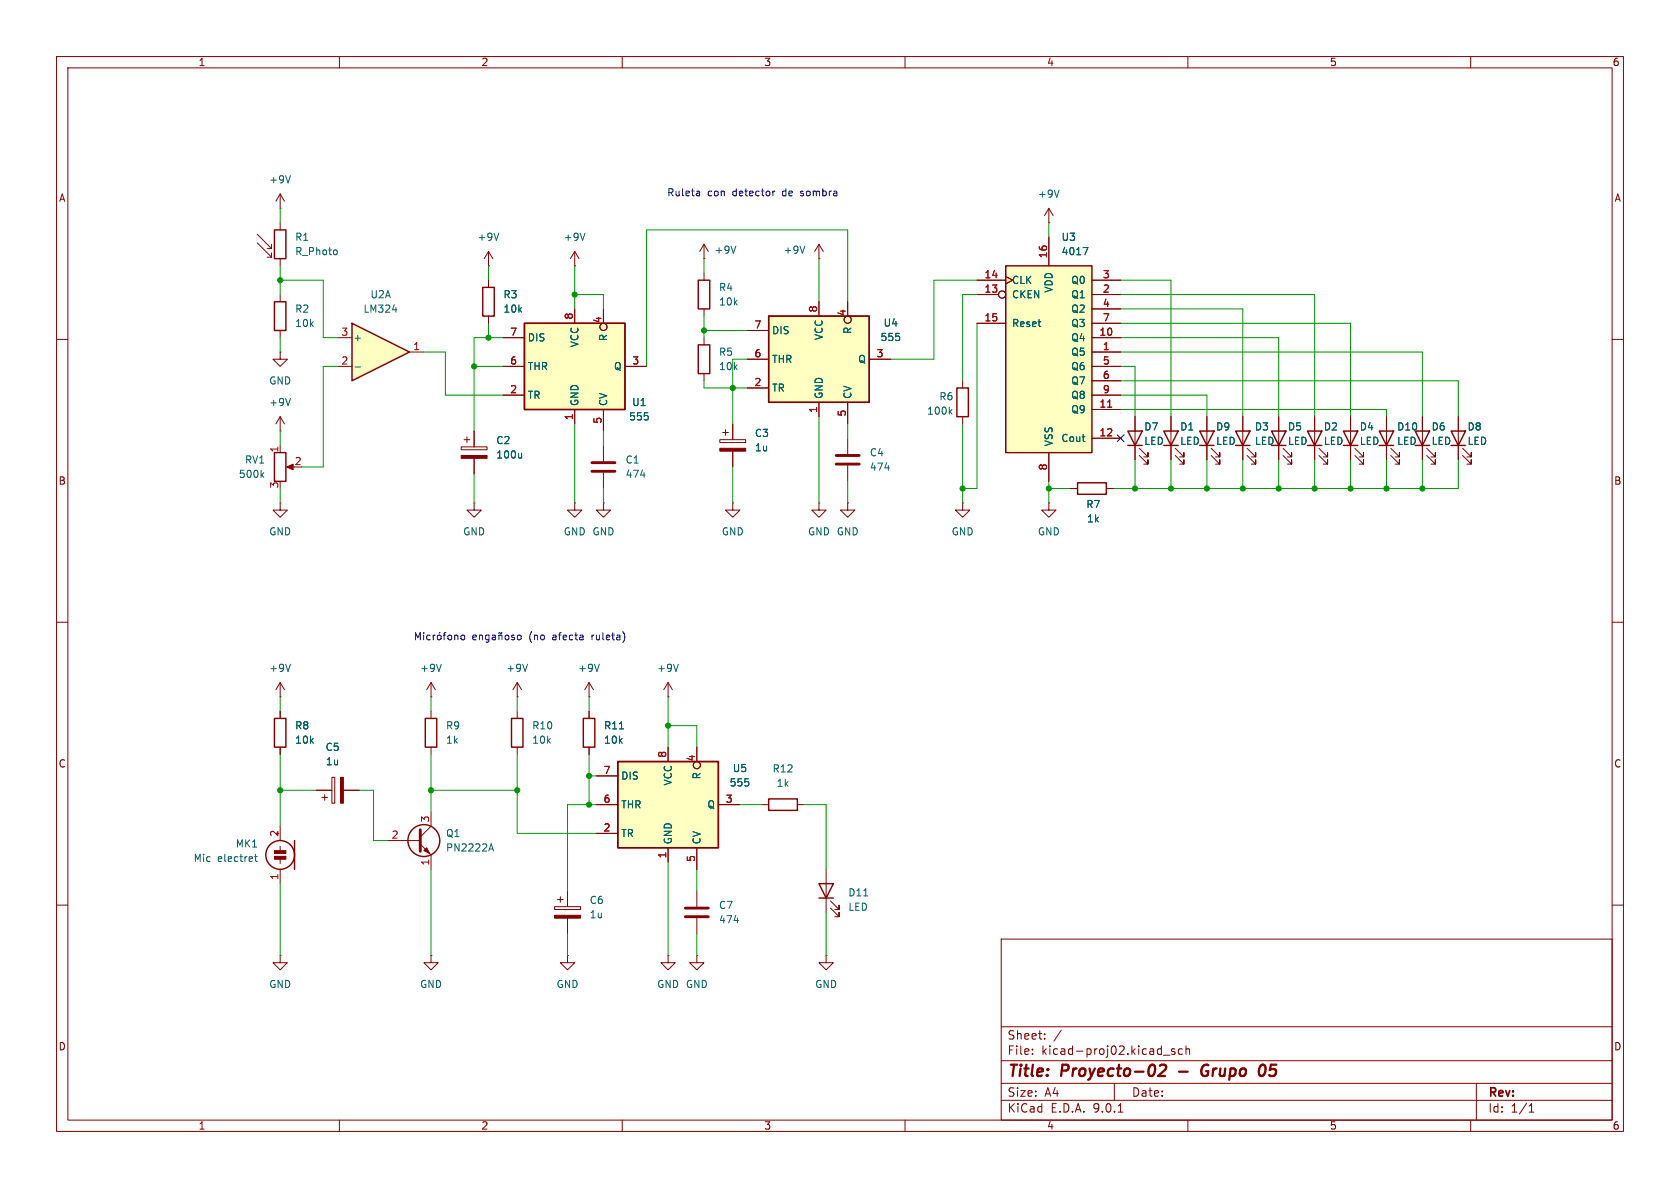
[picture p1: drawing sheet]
<svg xmlns="http://www.w3.org/2000/svg" width="297mm" height="210mm" viewBox="0 0 297 210" stroke-linecap="round" stroke-linejoin="round" font-family="sans-serif">
<g fill="none" stroke="#840000" stroke-width=".18">
<path d="M10 10h277v190h-277zM12 12h273v186h-273zM60 10v2M110 10v2M160 10v2M210 10v2M260 10v2M49.5 52.1v1.2M49.5 58.4v1.3M10 60h2M285 60h2M10 110h2"/>
<path d="M285 110h2M55.9 139.7h2.8M58.7 137.4h.5v4.6h-.5zM60.7 139.7h2.8M56.9 141h1M57.4 140.5v1M10 160h2M177 166h108v32h-108zM285 160h2M60 198v2M110 198v2M160 198v2"/>
<path d="M177 194.5h108M177 191.5h108M177 187.5h108M177 181.5h108M182.5 186.3v.1M182.5 185.5v.1M184.7 183.6v.1M184.7 182.8v.1M187.6 182.1l-1.3 2M197 191.5v3M197.7 196.6h.8M205.7 186.5h1.1"/>
<path d="M207.7 185.5l-.4-.1-.2 .2 .1 .2 .5 .2v.3h-.6M209 185.5l-.4-.1-.3 .3v.4l.2 .2h.5M209.7 185.5l.2-.1 .3 .1 .1 .9M209.7 184.9v1.5M210 198v2M260 198v2M261 191.5v6.5M270.3 196.6h.9M270.3 195.5l.4-.4v1.5"/>
</g>
<path d="M205.1 188.4l.3-.2h.4a.45 .45 0 0 1 .3 .6l-.1 .3-1.3 1.1h1.3M208.4 189.4h1.6M213.2 189.4h.4M213.5 188.2a1.13 1.13 0 0 0-1.1 .7 1.13 1.13 0 0 0 .2 1.2l.3 .1 .5-.1M223.4 188.2l.1 .1a1.54 1.54 0 0 1-.1 1.7" fill="none" stroke="#840000" stroke-width=".4"/>
<path d="M60.2 137.4h.5v4.6h-.5z" fill="#840000" stroke="#840000" stroke-width=".18"/>
<path d="M48.5 53.3h2v5.1h-2z" fill="none" stroke="#840000" stroke-width=".25"/>
<path d="M177.8 47h15.2v33h-15.2z" fill="#ffffc2"/>
<g fill="none" stroke="#840000" stroke-width=".25">
<path d="M48.5 40.6h2v5.1h-2zM177.8 47h15.2v33h-15.2zM169.2 68.6h2v5.1h-2zM199.4 76.2h2.5l-1.2 2.5zM199.4 78.7h2.5M205.7 76.2h2.6l-1.3 2.5zM205.7 78.7h2.6M212.1 76.2h2.5l-1.2 2.5zM212.1 78.7h2.5M190.5 85.3h5.1v2.1h-5.1zM75.2 127h2v5.1h-2zM90.4 127h2.1v5.1h-2.1z"/>
<circle cx="74.9" cy="148.6" r="2.82"/>
</g>
<g fill="none" stroke="#840000" stroke-width=".18">
<path d="M49.5 36.8h.1M49.5 34.3l-.7 1.3M49.5 34.3l.8 1.3M49.5 34.3v2.5M49.5 39.4v1.2M185.4 39.4h.1M185.4 36.8v2.6M185.4 36.8l-.7 1.3M185.4 36.8l.8 1.3M45.5 41.4l2.5 2.5M45.5 42.9l2.5 2.6M47.2 43.9h.8"/>
<path d="M47.2 45.5h.8M48 43.2v.7M48 44.7v.8M49.5 45.7v1.3M172.7 49.5h5.1M172.7 52.1h3.8M172.7 57.2h5.1M177.8 48.9l1.3 .6-1.3 .7M185.4 41.9v5.1M193 49.5h5.1M193 52.1h5.1M193 57.2h5.1"/>
<path d="M193 54.6h5.1M193 59.7h5.1M127.3 77.7h4.5v.5h-4.5zM127.8 76.5h1M128.3 75.9v1.1M129.5 74.9v2.8M129.5 79.8v2.8M149.9 77.5v2.8M170.2 67.3v1.3M170.2 73.7v1.2M193 62.2h5.1M193 64.8h5.1"/>
<path d="M193 67.3h5.1M193 69.9h5.1M193 72.4h5.1M193 77.5h5.1M200.7 73.7v7.6M201.4 79.2l1.5 1.6v-.8v.8h-.7M207 73.7v7.6M207.8 79.2l1.5 1.6v-.8v.8h-.8M213.4 73.7v7.6M214.1 79.2l1.5 1.6v-.8v.8h-.7M149.9 88.9v1.3h1.2l-1.2 1.2-1.3-1.2h1.3M149.9 88.9h.1"/>
<path d="M149.9 82.3v2.8M170.2 88.9v1.3h1.2l-1.2 1.2-1.3-1.2h1.3M170.2 88.9h.1M185.4 88.9v1.3h1.3l-1.3 1.2-1.3-1.2h1.3M185.4 88.9h.1M185.4 80v5.1M189.2 86.4h1.3M195.6 86.4h1.2M201.4 80.5l1.5 1.5v-.7v.7h-.7M207.8 80.5l1.5 1.5v-.7v.7h-.8M214.1 80.5l1.5 1.5v-.7v.7h-.7M76.2 123.2h.1"/>
<path d="M76.2 120.7v2.5M76.2 125.7v1.3M76.2 132.1v1.3M76.2 120.7l-.8 1.2M76.2 120.7l.8 1.2M91.4 123.2h.1M91.4 120.7v2.5M91.4 125.7v1.3M91.4 132.1v1.3M91.4 120.7l-.7 1.2M91.4 120.7l.8 1.2M118.1 123.2h.1"/>
<path d="M118.1 120.7l-.8 1.2M118.1 120.7l.8 1.2M118.1 120.7v2.5M68.6 148.6h5.7M74.3 149.2l1.9 1.9v2.6M76.2 143.5v2.6l-1.9 1.9M76.2 168.9v1.3h1.3l-1.3 1.3-1.3-1.3h1.3M76.2 168.9h.1M100.3 168.9v1.3h1.3l-1.3 1.3-1.2-1.3h1.2M100.3 168.9h.1"/>
<circle cx="177.2" cy="52.1" r=".63"/>
</g>
<path d="M195.8 72h.7" fill="none" stroke="#a90000" stroke-width=".18"/>
<path d="M51.3 31.1l-.4 1.2M187.2 33.6l-.4 1.3M59.5 44.2l.1 .2-.1 .6M191.5 43.8h.8l-.5 1.2M167.9 72.7l.4 .5M168.3 72.4l-.5 .5M156.4 82.7h.8M78 117.4l-.4 1.3M93.3 117.4l-.5 1.3M119.9 117.4l-.4 1.3M86.5 150.1h.6M86.8 149.2l.5 1.2" fill="none" stroke="#006464" stroke-width=".18"/>
<path d="M147.8 80.5h4.1M147.8 82h4.1M74.3 146.7v3.8" fill="none" stroke="#840000" stroke-width=".51"/>
<g fill="#840000" stroke="#840000" stroke-width=".18">
<path d="M74.9 150.4l.5-.5 .5 1z"/>
<path d="M127.3 79.2h4.5v.6h-4.5z"/>
</g>
<path d="M62.2 57.2l10.2 5-10.2 5.1z" fill="#ffffc2"/>
<path d="M62.2 57.2l10.2 5-10.2 5.1z" fill="none" stroke="#840000" stroke-width=".25"/>
<path d="M59.7 59.7h2.5M59.7 64.8h2.5M72.4 62.2h2.5M144.8 88.9v1.3h1.2l-1.2 1.2-1.3-1.2h1.3M144.8 88.9h.1" fill="none" stroke="#840000" stroke-width=".18"/>
<path d="M69.4 54.8h.8M62.8 64.9h.9" fill="none" stroke="#006464" stroke-width=".18"/>
<path d="M135.9 55.9h17.8v15.2h-17.8z" fill="#ffffc2"/>
<g fill="none" stroke="#840000" stroke-width=".25">
<path d="M135.9 55.9h17.8v15.2h-17.8zM48.5 80h2v5.1h-2zM48.5 127h2v5.1h-2zM103.1 127h2.1v5.1h-2.1zM52.1 148.6v5.1"/>
<circle cx="49.5" cy="151.1" r="2.54"/>
</g>
<g fill="none" stroke="#840000" stroke-width=".18">
<path d="M132.1 58.4h3.8M144.8 45.7h.1M144.8 43.2v2.5M144.8 53.3v2.6M144.8 43.2l-.8 1.3M144.8 43.2l.7 1.3M149.9 53.3v2.6M49.5 62.2v1.3h1.3l-1.3 1.3-1.2-1.3h1.2M49.5 62.2h.1M49.5 76.2h.1M49.5 73.7v2.5M49.5 78.7v1.3"/>
<path d="M49.5 73.7l-.7 1.2M49.5 73.7l.8 1.2M132.1 63.5h3.8M132.1 68.6h3.8M144.8 71.1v2.6M149.9 71.1v3.8M153.7 63.5h3.8M49.5 88.9v1.3h1.3l-1.3 1.2-1.2-1.2h1.2M49.5 88.9h.1M51.1 82.6h1M49.5 123.2h.1M49.5 120.7v2.5"/>
<path d="M49.5 125.7v1.3M49.5 132.1v1.3M49.5 120.7l-.7 1.2M49.5 120.7l.8 1.2M104.1 123.2h.1M104.1 120.7l-.7 1.2M104.1 120.7l.8 1.2M104.1 120.7v2.5M104.1 125.7v1.3M104.1 132.1v1.3M49.5 146.1v2.5M49.5 149.6v.8"/>
<path d="M49.5 151.9v.8M49.5 153.7v2.5M49.5 168.9v1.3h1.3l-1.3 1.3-1.2-1.3h1.2M49.5 168.9h.1"/>
<circle cx="149.9" cy="56.5" r=".63"/>
</g>
<path d="M142.3 43.5l-.4 1.3M51.3 70.4l-.4 1.3M46.3 83.9l.3 .5M46.6 83.6l-.4 .4M51.3 117.4l-.4 1.3M106 117.4l-.5 1.3M109.5 128.8h.7M45 151.4h.5M45.2 151v1.1l.3 .2" fill="none" stroke="#006464" stroke-width=".18"/>
<g fill="#840000" stroke="#840000" stroke-width=".18">
<path d="M48.5 150.4h2v.5h-2z"/>
<path d="M48.5 151.4h2v.5h-2z"/>
<path d="M50.7 82.6l1.1-.6v1.1z"/>
</g>
<path d="M109.2 134.6h17.8v15.3h-17.8z" fill="#ffffc2"/>
<g fill="none" stroke="#840000" stroke-width=".25">
<path d="M218.4 76.2h2.6l-1.3 2.5zM218.4 78.7h2.6M224.8 76.2h2.5l-1.2 2.5zM224.8 78.7h2.5M231.1 76.2h2.6l-1.3 2.5zM231.1 78.7h2.6M237.5 76.2h2.5l-1.2 2.5zM237.5 78.7h2.5M243.8 76.2h2.6l-1.3 2.5zM243.8 78.7h2.6M250.2 76.2h2.5l-1.2 2.5zM250.2 78.7h2.5"/>
<path d="M256.5 76.2h2.6l-1.3 2.5zM256.5 78.7h2.6M109.2 134.6h17.8v15.3h-17.8zM135.9 141.2h5.1v2.1h-5.1zM144.8 156.2h2.5l-1.3 2.6zM144.8 158.8h2.5"/>
</g>
<g fill="none" stroke="#840000" stroke-width=".18">
<path d="M101.6 47h.1M101.6 44.5l-.8 1.2M101.6 44.5l.8 1.2M101.6 44.5v2.5M219.7 73.7v7.6M220.5 79.2l1.5 1.6v-.8v.8h-.8M226.1 73.7v7.6M226.8 79.2l1.5 1.6v-.8v.8h-.7M232.4 73.7v7.6M233.2 79.2l1.5 1.6v-.8v.8h-.8M238.8 73.7v7.6M239.5 79.2l1.5 1.6v-.8v.8h-.7"/>
<path d="M245.1 73.7v7.6M245.9 79.2l1.5 1.6v-.8v.8h-.8M251.5 73.7v7.6M252.2 79.2l1.5 1.6v-.8v.8h-.7M257.8 73.7v7.6M258.6 79.2l1.5 1.6v-.8v.8h-.8M220.5 80.5l1.5 1.5v-.7v.7h-.8M226.8 80.5l1.5 1.5v-.7v.7h-.7M233.2 80.5l1.5 1.5v-.7v.7h-.8M239.5 80.5l1.5 1.5v-.7v.7h-.7M245.9 80.5l1.5 1.5v-.7v.7h-.8M252.2 80.5l1.5 1.5v-.7v.7h-.7"/>
<path d="M258.6 80.5l1.5 1.5v-.7v.7h-.8M105.4 137.2h3.8M118.1 132.1v2.5M123.2 132.1v2.5M98.6 159h1M99.1 158.5v1M100.3 157.5v2.8M105.4 142.2h3.8M105.4 147.3h3.8M118.1 149.9v2.5M123.2 149.9v3.8M123.2 157.5v2.8"/>
<path d="M127 142.2h3.8M134.6 142.2h1.3M141 142.2h1.2M146 153.7v7.6M146.8 159.3l1.5 1.5v-.8v.8h-.7M98 160.3h4.6v.5h-4.6zM100.3 162.3v2.8M118.1 168.9v1.3h1.3l-1.3 1.3-1.3-1.3h1.3M118.1 168.9h.1M123.2 168.9v1.3h1.3l-1.3 1.3-1.3-1.3h1.3M123.2 168.9h.1M123.2 162.3v2.8"/>
<path d="M146 168.9v1.3h1.3l-1.3 1.3-1.2-1.3h1.2M146 168.9h.1M146.8 160.5l1.5 1.6v-.8v.8h-.7"/>
<circle cx="123.2" cy="135.3" r=".63"/>
</g>
<path d="M98 161.8h4.6v.5h-4.6z" fill="#840000" stroke="#840000" stroke-width=".18"/>
<path d="M121.2 160.5h4M121.2 162.1h4" fill="none" stroke="#840000" stroke-width=".51"/>
<path d="M103.4 41.2l-.4 1.3M152.7 158.4h.7M129.8 162.7h.8" fill="none" stroke="#006464" stroke-width=".18"/>
<path d="M92.7 57.2h17.8v15.2h-17.8z" fill="#ffffc2"/>
<path d="M85.3 50.8h2.1v5.1h-2.1zM92.7 57.2h17.8v15.2h-17.8zM123.4 49.5h2.1v5.1h-2.1zM123.4 61h2.1v5h-2.1z" fill="none" stroke="#840000" stroke-width=".25"/>
<g fill="none" stroke="#840000" stroke-width=".18">
<path d="M86.4 47h.1M86.4 44.5l-.8 1.2M86.4 44.5l.7 1.2M86.4 44.5v2.5M86.4 49.5v1.3M86.4 55.9v1.3M88.9 59.7h3.8M101.6 54.6v2.6M106.7 54.6v2.6M124.5 45.7h.1M124.5 43.2v2.5M124.5 48.3v1.2"/>
<path d="M124.5 54.6v1.3M124.5 59.7v1.3M124.5 43.2l-.8 1.3M124.5 43.2l.7 1.3M132.1 58.4h3.8M144.8 53.3v2.6M149.9 53.3v2.6M172.7 49.5h5.1M172.7 52.1h3.8M172.7 57.2h5.1M177.8 48.9l1.3 .6-1.3 .7M185.4 41.9v5.1"/>
<path d="M193 59.7h5.1M193 49.5h5.1M193 52.1h5.1M193 57.2h5.1M193 54.6h5.1M81.5 79h4.6v.5h-4.6zM82 77.7h1.1M82.5 77.2v1M83.8 76.2v2.8M88.9 64.8h3.8M88.9 69.9h3.8M101.6 72.4v2.5"/>
<path d="M106.7 72.4v3.8M106.7 78.7v2.8M110.5 64.8h3.8M124.5 66v1.3M129.5 74.9v2.8M129.5 79.8v2.8M132.1 63.5h3.8M132.1 68.6h3.8M144.8 71.1v2.6M149.9 71.1v3.8M153.7 63.5h3.8M193 64.8h5.1"/>
<path d="M193 69.9h5.1M193 62.2h5.1M193 67.3h5.1M193 72.4h5.1M193 77.5h5.1M200.7 73.7v2.5M200.7 78.7v2.6M207 73.7v2.5M207 78.7v2.6M213.4 73.7v2.5M213.4 78.7v2.6M219.7 73.7v2.5"/>
<path d="M219.7 78.7v2.6M226.1 73.7v2.5M226.1 78.7v2.6M232.4 73.7v2.5M232.4 78.7v2.6M238.8 73.7v2.5M238.8 78.7v2.6M245.1 73.7v2.5M245.1 78.7v2.6M251.5 73.7v2.5M251.5 78.7v2.6M257.8 73.7v2.5"/>
<path d="M257.8 78.7v2.6M83.8 88.9v1.3h1.3l-1.3 1.2-1.3-1.2h1.3M83.8 88.9h.1M83.8 81v2.8M101.6 88.9v1.3h1.3l-1.3 1.2-1.3-1.2h1.3M101.6 88.9h.1M106.7 88.9v1.3h1.2l-1.2 1.2-1.3-1.2h1.3M106.7 88.9h.1M106.7 83.6v2.8M129.5 88.9v1.3h1.3l-1.3 1.2-1.2-1.2h1.2M129.5 88.9h.1M185.4 80v5.1"/>
<path d="M189.2 86.4h1.3M195.6 86.4h1.2M49.5 125.7v1.3M49.5 132.1v1.3M55.9 139.7h2.8M60.7 139.7h2.8M104.1 125.7v1.3M104.1 132.1v1.3M105.4 137.2h3.8M118.1 132.1v2.5M123.2 132.1v2.5M105.4 142.2h3.8"/>
<path d="M105.4 147.3h3.8M118.1 149.9v2.5M123.2 149.9v3.8M127 142.2h3.8"/>
<circle cx="106.7" cy="57.8" r=".63"/>
<circle cx="149.9" cy="56.5" r=".63"/>
<circle cx="177.2" cy="52.1" r=".63"/>
<circle cx="123.2" cy="135.3" r=".63"/>
</g>
<path d="M104.6 81.8h4.1M104.6 83.3h4.1" fill="none" stroke="#840000" stroke-width=".51"/>
<path d="M88.2 41.2l-.4 1.3M130.1 43.5l-.4 1.3M191.5 43.8h.8l-.5 1.2M92.2 80.1v.9M92.2 80.8l-.2 .2M113.3 84h.7M109.5 128.8h.7" fill="none" stroke="#006464" stroke-width=".18"/>
<path d="M81.5 80.5h4.6v.5h-4.6z" fill="#840000" stroke="#840000" stroke-width=".18"/>
<g fill="none" stroke="#009600" stroke-width=".18">
<path d="M49.5 36.8v2.6M185.4 39.4v2.5M49.5 49.5h7.6v10.2h2.6M49.5 47v5.1M49.5 59.7v2.5M86.4 47v2.5M86.4 57.2v2.5M88.9 59.7h-5.1v16.5M101.6 52.1h5.1v2.5M101.6 47v7.6M124.5 45.7v2.6M124.5 55.9v3.8"/>
<path d="M124.5 58.4h7.6M144.8 45.7v7.6M149.9 53.3v-12.7h-35.6v24.2M172.7 52.1h-2.5v15.2M172.7 57.2v29.2h-2.5M172.7 49.5h-7.6v14h-7.6M198.1 52.1h34.3v21.6M198.1 49.5h8.9v24.2M198.1 54.6h21.6v19.1M198.1 59.7h28v14M198.1 57.2h40.7v16.5M49.5 76.2v2.5"/>
<path d="M59.7 64.8h-2.6v17.8h-3.8M74.9 62.2h3.8v7.7h10.2M83.8 64.8h5.1M101.6 74.9v14M106.7 76.2v2.5M124.5 67.3v1.3h7.6M132.1 63.5h-2.6v11.4M144.8 73.7v15.2M149.9 74.9v2.6M170.2 74.9v14M198.1 69.9h15.3v3.8M198.1 64.8h2.6v8.9"/>
<path d="M198.1 67.3h59.7v6.4M198.1 72.4h47v1.3M198.1 62.2h53.4v11.5M49.5 86.4v2.5M83.8 83.8v5.1M106.7 86.4v2.5M129.5 82.6v6.3M149.9 85.1v3.8M185.4 85.1v3.8M185.4 86.4h3.8M200.7 81.3v5.1M207 81.3v5.1"/>
<path d="M213.4 81.3v5.1M219.7 81.3v5.1M226.1 81.3v5.1M232.4 81.3v5.1M238.8 81.3v5.1M245.1 81.3v5.1M251.5 81.3v5.1M257.8 81.3v5.1h-61M49.5 123.2v2.5M49.5 133.4v12.7M49.5 139.7h6.4M63.5 139.7h2.5v8.9h2.6"/>
<path d="M76.2 139.7h15.2M76.2 123.2v2.5M76.2 133.4v10.1M91.4 123.2v2.5M91.4 133.4v13.9h14M104.1 123.2v2.5M104.1 133.4v8.8M104.1 137.2h1.3M118.1 123.2v8.9M118.1 128.3h5.1v3.8M49.5 156.2v12.7M76.2 153.7v15.2"/>
<path d="M105.4 142.2h-5.1v15.3M118.1 152.4v16.5M123.2 153.7v3.8M130.8 142.2h3.8M142.2 142.2h3.8v11.5M100.3 165.1v3.8M123.2 165.1v3.8M146 161.3v7.6"/>
</g>
<path d="M197.5 76.9l1.2 1.2M198.7 76.9l-1.2 1.2" fill="none" stroke="#000084" stroke-width=".18"/>
<g fill="none" stroke="#0000c2" stroke-width=".18">
<path d="M123.5 33.8l.2 .2v.6M123.7 34.6h-.4M123.7 34.1h-.4M136.6 33.8v.8M137 33.8l-.4 .2M73.4 113.1v-1.3l.5 .9 .4-.9v1.3M74.9 111.8v.2M74.9 112.3v.8M76 112.3h-.3l-.3 .2 .2 .5h.4M76.6 112.3v.8M77 112.3l-.4 .2M77.4 112.3h.3l.3 .2v.4l-.3 .2-.3-.1-.1-.1z"/>
<path d="M77.8 111.8l-.2 .2M78.3 112.3h.5M78.8 111.8l-.3 .2v1.1M79.2 112.4l.2-.1 .4 .1 .1 .5-.2 .1-.3 .1-.2-.1zM80.4 112.4l.2-.1h.3v.8M80.4 112.3v.8M81.5 112.4l.2-.1 .4 .1 .1 .5-.2 .1-.3 .1-.2-.1zM83.6 112.7l.6-.1-.1-.3h-.3l-.2 .1 .1 .6h.4M84.8 112.4l.1-.1h.3l.1 .8M84.8 112.3v.8M86.4 112.3h-.3l-.3 .2 .2 .5h.4M86.4 112.3v1l-.2 .2h-.3"/>
<path d="M87 112.3h.5l.1 .8M87.6 112.6h-.4l-.2 .2 .2 .3 .4-.1M88.2 112.4l.2-.1h.3v.8M88.2 112.3v.8M88.7 111.8l-.6 .2M89.3 112.4l.2-.1 .4 .1 .1 .5-.2 .1-.3 .1-.2-.1zM90.9 112.3h-.3l-.2 .1 .1 .2 .4 .1v.3h-.5M91.6 112.3h.3l.2 .2v.4l-.2 .2-.3-.1-.1-.1zM97.8 112.3h.4l.1 .8M98.3 112.6h-.4l-.2 .2 .2 .3 .4-.1M98.7 112.3h.5M99.2 111.8l-.3 .2v1.1"/>
<path d="M99.6 112.7l.6-.1-.1-.3h-.4l-.1 .1v.6h.5M101.3 112.3h-.4l-.2 .2 .1 .5h.5M101.6 112.3h.5M101.8 111.8v1.1l.3 .2M102.5 112.3h.5l.1 .8M103.1 112.6h-.4l-.2 .2 .2 .3 .4-.1"/>
</g>
<path d="M195.8 72h.7" fill="none" stroke="#a90000" stroke-width=".18"/>
<g fill="#009600" stroke="#009600" stroke-width=".18">
<circle cx="91.4" cy="139.7" r=".46"/>
<circle cx="76.2" cy="139.7" r=".46"/>
<circle cx="104.1" cy="142.2" r=".46"/>
<circle cx="49.5" cy="139.7" r=".46"/>
<circle cx="185.4" cy="86.4" r=".46"/>
<circle cx="170.2" cy="86.4" r=".46"/>
<circle cx="213.4" cy="86.4" r=".46"/>
<circle cx="207" cy="86.4" r=".46"/>
<circle cx="200.7" cy="86.4" r=".46"/>
<circle cx="83.8" cy="64.8" r=".46"/>
<circle cx="49.5" cy="49.5" r=".46"/>
<circle cx="104.1" cy="137.2" r=".46"/>
<circle cx="118.1" cy="128.3" r=".46"/>
<circle cx="245.1" cy="86.4" r=".46"/>
<circle cx="238.8" cy="86.4" r=".46"/>
<circle cx="232.4" cy="86.4" r=".46"/>
<circle cx="226.1" cy="86.4" r=".46"/>
<circle cx="219.7" cy="86.4" r=".46"/>
<circle cx="251.5" cy="86.4" r=".46"/>
<circle cx="86.4" cy="59.7" r=".46"/>
<circle cx="101.6" cy="52.1" r=".46"/>
<circle cx="124.5" cy="58.4" r=".46"/>
<circle cx="129.5" cy="68.6" r=".46"/>
</g>
<g font-size="2.8" fill="#840000">
<text x="178" y="190.9">Title:</text>
<text x="187.7" y="190.9">Proyecto-02</text>
<text x="214" y="190.9">Grupo</text>
<text x="225" y="190.9">05</text>
</g>
<g font-size="2.1" fill="#840000">
<text x="178" y="184">Sheet:</text>
<text x="178" y="186.7">File:</text>
<text x="184.1" y="186.7">kicad-proj02.kicad_sch</text>
<text x="178" y="196.9">KiCad</text>
<text x="178" y="194.1">Size:</text>
<text x="184.7" y="194.1">A4</text>
<text x="185.7" y="196.9">E.D.A.</text>
<text x="193.3" y="196.9">9.0.1</text>
<text x="200" y="194.1">Date:</text>
<text x="263" y="194.3">Rev:</text>
<text x="263" y="196.9">Id:</text>
<text x="267.1" y="196.9">1/1</text>
</g>
<g font-size="1.8" fill="#840000">
<text x="35" y="11.9">1</text>
<text x="85" y="11.9">2</text>
<text x="135" y="11.9">3</text>
<text x="185" y="11.9">4</text>
<text x="235" y="11.9">5</text>
<text x="285" y="11.9">6</text>
<text x="10.3" y="35.9">A</text>
<text x="285.3" y="35.9">A</text>
<text x="10.3" y="85.9">B</text>
<text x="285.3" y="85.9">B</text>
<text x="10.3" y="135.9">C</text>
<text x="285.3" y="135.9">C</text>
<text x="10.3" y="185.9">D</text>
<text x="285.3" y="185.9">D</text>
<text x="35" y="199.9">1</text>
<text x="85" y="199.9">2</text>
<text x="135" y="199.9">3</text>
<text x="185" y="199.9">4</text>
<text x="235" y="199.9">5</text>
<text x="285" y="199.9">6</text>
</g>
<g font-size="1.8" fill="#006464">
<text x="47.5" y="32.6">+9V</text>
<text x="183.4" y="35.2">+9V</text>
<text x="52.1" y="42.8">R1</text>
<text x="52.1" y="45.3">R_Photo</text>
<text x="84.3" y="42.8">+9V</text>
<text x="99.6" y="42.8">+9V</text>
<text x="126.2" y="45.1">+9V</text>
<text x="138.4" y="45.1">+9V</text>
<text x="187.6" y="42.8">U3</text>
<text x="187.6" y="45.3">4017</text>
<text x="65.4" y="52.9">U2A</text>
<text x="88.9" y="52.9">R3</text>
<text x="127" y="51.7">R4</text>
<text x="178.8" y="50.4">CLK</text>
<text x="178.8" y="52.9">CKEN</text>
<text x="186.3" y="51.8" transform="rotate(-90 186.3 51.8)">VDD</text>
<text x="189.3" y="50.4">Q0</text>
<text x="189.3" y="52.9">Q1</text>
<text x="52.1" y="55.5">R2</text>
<text x="52.1" y="58">10k</text>
<text x="64.2" y="55.5">LM324</text>
<text x="88.9" y="55.5">10k</text>
<text x="127" y="54.2">10k</text>
<text x="136.4" y="59.3">DIS</text>
<text x="150.7" y="59.1" transform="rotate(-90 150.7 59.1)">R</text>
<text x="156.1" y="57.9">U4</text>
<text x="178.8" y="58">Reset</text>
<text x="189.3" y="55.5">Q2</text>
<text x="189.3" y="58">Q3</text>
<text x="62.4" y="60.6">+</text>
<text x="93.2" y="60.6">DIS</text>
<text x="93.2" y="65.6">THR</text>
<text x="102.5" y="61.5" transform="rotate(-90 102.5 61.5)">VCC</text>
<text x="107.5" y="60.4" transform="rotate(-90 107.5 60.4)">R</text>
<text x="108.4" y="65.6">Q</text>
<text x="127" y="63.1">R5</text>
<text x="127" y="65.6">10k</text>
<text x="136.4" y="64.4">THR</text>
<text x="145.6" y="60.2" transform="rotate(-90 145.6 60.2)">VCC</text>
<text x="151.6" y="64.4">Q</text>
<text x="155.6" y="60.5">555</text>
<text x="189.3" y="60.6">Q4</text>
<text x="189.3" y="63.1">Q5</text>
<text x="189.3" y="65.6">Q6</text>
<text x="47.5" y="68.2">GND</text>
<text x="47.5" y="72">+9V</text>
<text x="93.2" y="70.7">TR</text>
<text x="102.5" y="71.9" transform="rotate(-90 102.5 71.9)">GND</text>
<text x="107.5" y="71.9" transform="rotate(-90 107.5 71.9)">CV</text>
<text x="111.7" y="72">U1</text>
<text x="136.4" y="69.4">TR</text>
<text x="145.6" y="70.6" transform="rotate(-90 145.6 70.6)">GND</text>
<text x="150.7" y="70.6" transform="rotate(-90 150.7 70.6)">CV</text>
<text x="166" y="71">R6</text>
<text x="189.3" y="68.2">Q7</text>
<text x="189.3" y="70.7">Q8</text>
<text x="111.1" y="74.5">555</text>
<text x="133.4" y="77.4">C3</text>
<text x="163.8" y="73.5">100k</text>
<text x="189.3" y="73.3">Q9</text>
<text x="202.2" y="76.3">D7</text>
<text x="208.5" y="76.3">D1</text>
<text x="214.9" y="76.3">D9</text>
<text x="221.8" y="76.3">D3</text>
<text x="227.6" y="76.3">D5</text>
<text x="233.9" y="76.3">D2</text>
<text x="240.3" y="76.3">D4</text>
<text x="246.9" y="76.3">D10</text>
<text x="253" y="76.3">D6</text>
<text x="259.3" y="76.3">D8</text>
<text x="43.2" y="82.1">RV1</text>
<text x="87.6" y="78.7">C2</text>
<text x="87.6" y="81.3">100u</text>
<text x="110.5" y="82.1">C1</text>
<text x="133.4" y="80">1u</text>
<text x="153.7" y="80.9">C4</text>
<text x="153.7" y="83.4">474</text>
<text x="186.3" y="79" transform="rotate(-90 186.3 79)">VSS</text>
<text x="187.5" y="78.3">Cout</text>
<text x="202.2" y="78.8">LED</text>
<text x="208.5" y="78.8">LED</text>
<text x="214.9" y="78.8">LED</text>
<text x="221.8" y="78.8">LED</text>
<text x="227.6" y="78.8">LED</text>
<text x="233.9" y="78.8">LED</text>
<text x="240.3" y="78.8">LED</text>
<text x="246.9" y="78.8">LED</text>
<text x="253" y="78.8">LED</text>
<text x="259.3" y="78.8">LED</text>
<text x="42.1" y="84.7">500k</text>
<text x="110.5" y="84.7">474</text>
<text x="47.5" y="94.8">GND</text>
<text x="81.8" y="94.8">GND</text>
<text x="99.6" y="94.8">GND GND</text>
<text x="127.5" y="94.8">GND</text>
<text x="142.7" y="94.8">GND GND</text>
<text x="168.1" y="94.8">GND</text>
<text x="183.4" y="94.8">GND</text>
<text x="192" y="90">R7</text>
<text x="192.1" y="92.6">1k</text>
<text x="47.5" y="119">+9V</text>
<text x="74.2" y="119">+9V</text>
<text x="89.4" y="119">+9V</text>
<text x="102.1" y="119">+9V</text>
<text x="116.1" y="119">+9V</text>
<text x="52.1" y="129.1">R8</text>
<text x="52.1" y="131.7">10k</text>
<text x="78.7" y="129.1">R9</text>
<text x="78.7" y="131.7">1k</text>
<text x="94" y="131.7">10k</text>
<text x="94" y="129.1">R10</text>
<text x="106.7" y="131.7">10k</text>
<text x="106.7" y="129.1">R11</text>
<text x="57.5" y="132.9">C5</text>
<text x="57.5" y="135.5">1u</text>
<text x="124.1" y="137.9" transform="rotate(-90 124.1 137.9)">R</text>
<text x="129.4" y="136.7">U5</text>
<text x="136.5" y="136.8">R12</text>
<text x="109.7" y="138">DIS</text>
<text x="109.7" y="143.1">THR</text>
<text x="119" y="139" transform="rotate(-90 119 139)">VCC</text>
<text x="125" y="143.1">Q</text>
<text x="128.9" y="139.2">555</text>
<text x="137.2" y="139.3">1k</text>
<text x="78.7" y="148.2">Q1</text>
<text x="109.7" y="148.2">TR</text>
<text x="119" y="149.4" transform="rotate(-90 119 149.4)">GND</text>
<text x="124.1" y="149.4" transform="rotate(-90 124.1 149.4)">CV</text>
<text x="34.1" y="152.6">Mic</text>
<text x="38.5" y="152.6">electret</text>
<text x="41.6" y="150">MK1</text>
<text x="78.7" y="150.7">PN2222A</text>
<text x="104.1" y="160">C6</text>
<text x="127" y="160.9">C7</text>
<text x="149.9" y="161.2">LED</text>
<text x="149.9" y="158.7">D11</text>
<text x="104.1" y="162.5">1u</text>
<text x="127" y="163.4">474</text>
<text x="47.5" y="174.9">GND</text>
<text x="74.2" y="174.9">GND</text>
<text x="98.3" y="174.9">GND</text>
<text x="116.1" y="174.9">GND GND</text>
<text x="144" y="174.9">GND</text>
</g>
<g font-size="1.8" fill="#0000c2">
<text x="117.8" y="34.9">Ruleta</text>
<text x="125.1" y="34.9">con</text>
<text x="129.6" y="34.9">detector</text>
<text x="138.6" y="34.9">de</text>
<text x="142" y="34.9">sombra</text>
<text x="93.6" y="113.4">(no</text>
<text x="105.1" y="113.4">ruleta)</text>
</g>
<g font-size="1.8" fill="#a90000">
<text x="185.2" y="45.8" transform="rotate(-90 185.2 45.8)">16</text>
<text x="173.9" y="49.3">14</text>
<text x="173.9" y="51.8">13</text>
<text x="194.9" y="49.3">3</text>
<text x="194.9" y="51.8">2</text>
<text x="60.3" y="59.4">3</text>
<text x="90.1" y="59.4">7</text>
<text x="101.3" y="56.6" transform="rotate(-90 101.3 56.6)">8</text>
<text x="106.4" y="57.2" transform="rotate(-90 106.4 57.2)">4</text>
<text x="133.3" y="58.2">7</text>
<text x="144.5" y="55.3" transform="rotate(-90 144.5 55.3)">8</text>
<text x="149.6" y="56" transform="rotate(-90 149.6 56)">4</text>
<text x="173.9" y="56.9">15</text>
<text x="194.3" y="59.4">10</text>
<text x="194.9" y="54.4">4</text>
<text x="194.9" y="56.9">7</text>
<text x="60.3" y="64.5">2</text>
<text x="73" y="62">1</text>
<text x="90.1" y="64.5">6</text>
<text x="111.7" y="64.5">3</text>
<text x="133.3" y="63.2">6</text>
<text x="154.9" y="63.2">3</text>
<text x="194.9" y="62">1</text>
<text x="194.9" y="64.5">5</text>
<text x="90.1" y="69.6">2</text>
<text x="133.3" y="68.3">2</text>
<text x="194.9" y="67.1">6</text>
<text x="194.9" y="69.6">9</text>
<text x="101.3" y="74.4" transform="rotate(-90 101.3 74.4)">1</text>
<text x="106.4" y="75" transform="rotate(-90 106.4 75)">5</text>
<text x="144.5" y="73.1" transform="rotate(-90 144.5 73.1)">1</text>
<text x="149.6" y="73.7" transform="rotate(-90 149.6 73.7)">5</text>
<text x="194.3" y="72.1">11</text>
<text x="194.3" y="77.2">12</text>
<text x="49.3" y="80.1" transform="rotate(-90 49.3 80.1)">1</text>
<text x="52" y="82.3">2</text>
<text x="185.2" y="83.3" transform="rotate(-90 185.2 83.3)">8</text>
<text x="49.3" y="86.4" transform="rotate(-90 49.3 86.4)">3</text>
<text x="106.6" y="136.9">7</text>
<text x="117.9" y="134.1" transform="rotate(-90 117.9 134.1)">8</text>
<text x="122.9" y="134.7" transform="rotate(-90 122.9 134.7)">4</text>
<text x="106.6" y="142">6</text>
<text x="128.2" y="142">3</text>
<text x="49.3" y="148" transform="rotate(-90 49.3 148)">2</text>
<text x="69.1" y="148.3">2</text>
<text x="75.9" y="145.5" transform="rotate(-90 75.9 145.5)">3</text>
<text x="106.6" y="147.1">2</text>
<text x="49.3" y="155.6" transform="rotate(-90 49.3 155.6)">1</text>
<text x="75.9" y="153.1" transform="rotate(-90 75.9 153.1)">1</text>
<text x="117.9" y="151.8" transform="rotate(-90 117.9 151.8)">1</text>
<text x="122.9" y="152.5" transform="rotate(-90 122.9 152.5)">5</text>
</g>
</svg>
